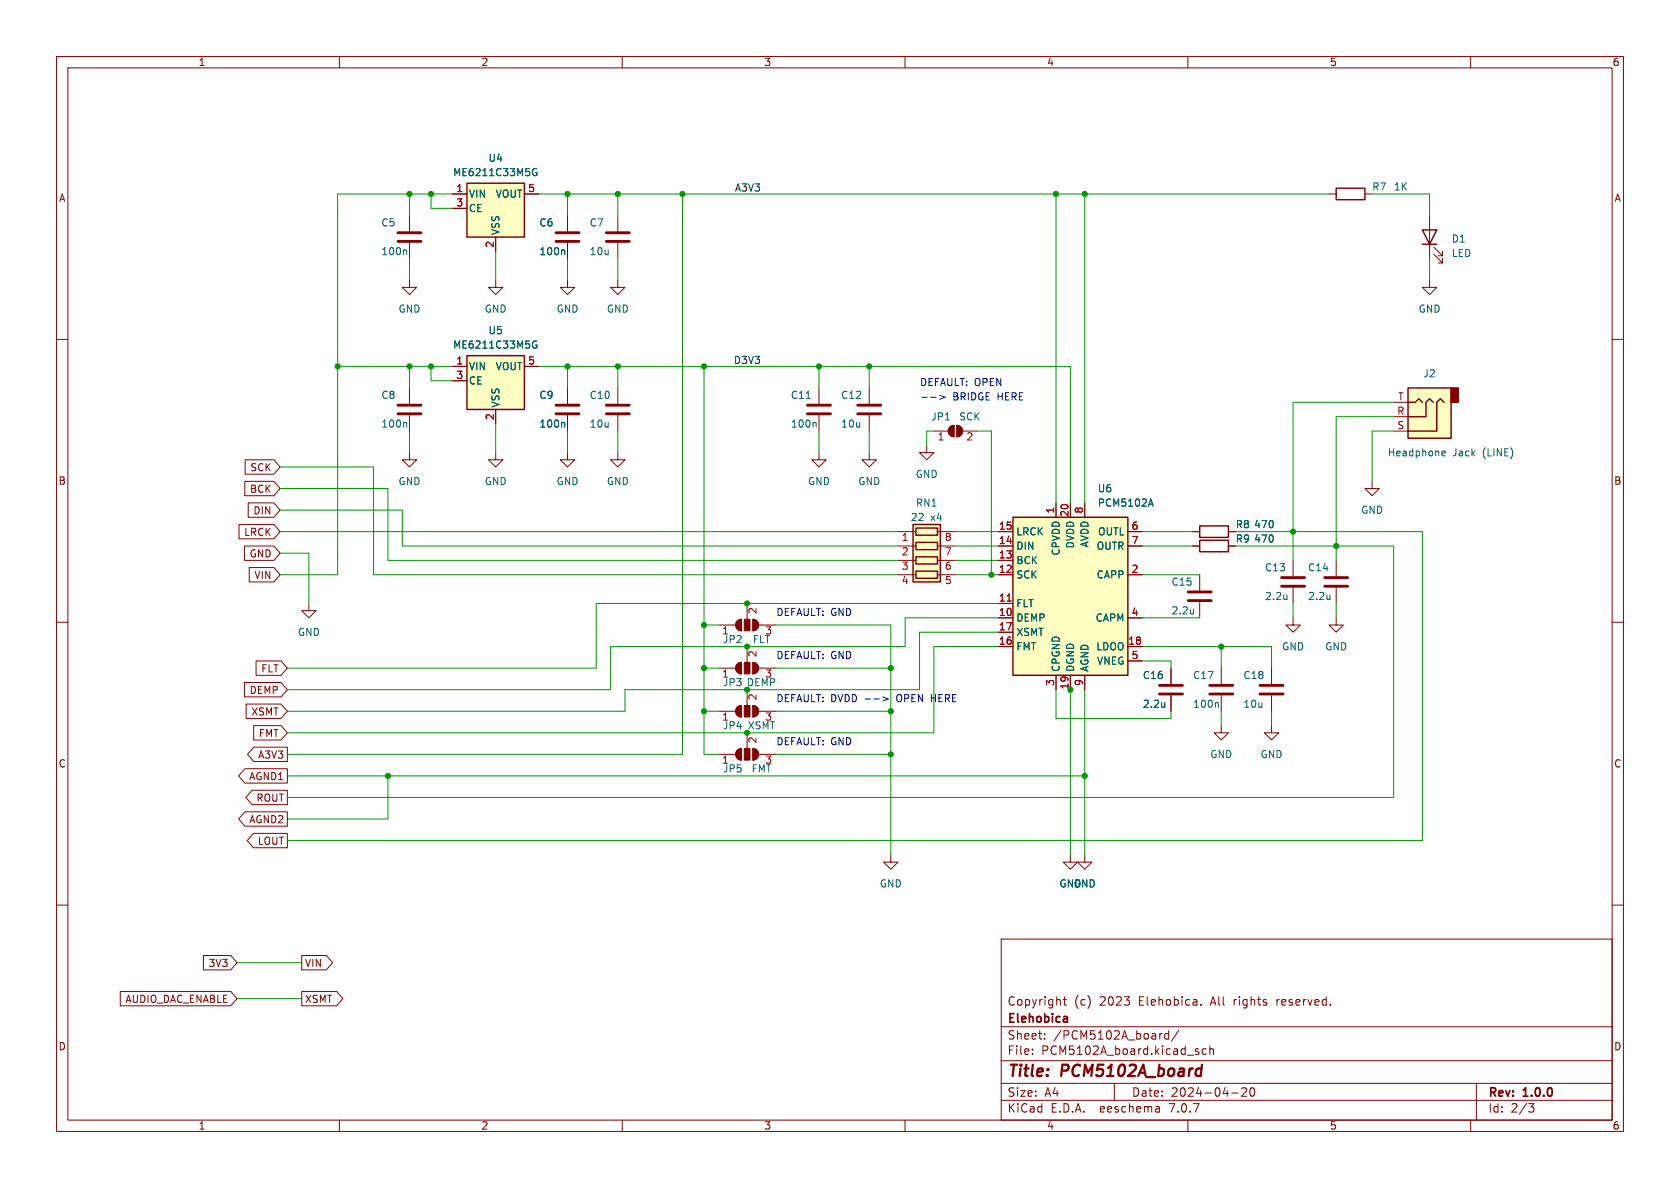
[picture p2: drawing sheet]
<svg xmlns="http://www.w3.org/2000/svg" width="297mm" height="210mm" viewBox="0 0 297 210" stroke-linecap="round" stroke-linejoin="round" font-family="sans-serif">
<g fill="none" stroke="#840000" stroke-width=".18">
<path d="M10 10h277v190h-277zM12 12h273v186h-273zM60 10v2M110 10v2M160 10v2M210 10v2M260 10v2M72.4 38.1v2.8M80 34.3h2.5M80 36.8h2.5M92.7 34.3h2.5M100.3 38.1v2.8"/>
<path d="M109.2 38.1v2.8M234.9 34.3h1.3M241.3 34.3h1.3M252.7 38.1v7.6M10 60h2M72.4 49.5v1.3h1.3l-1.3 1.3-1.3-1.3h1.3M72.4 42.9v2.8M87.6 49.5v1.3h1.3l-1.3 1.3-1.2-1.3h1.2M87.6 41.9v2.6M100.3 49.5v1.3h1.3l-1.3 1.3-1.2-1.3h1.2M100.3 42.9v2.8M109.2 49.5v1.3h1.3l-1.3 1.3-1.3-1.3h1.3"/>
<path d="M109.2 42.9v2.8M252.7 49.5v1.3h1.3l-1.3 1.3-1.2-1.3h1.2M253.5 45l1.5 1.5v-.8v.8h-.7M253.5 43.7l1.5 1.5v-.7v.7h-.7M285 60h2M72.4 68.6v2.8M72.4 73.4v2.8M80 64.8h2.5M80 67.3h2.5M87.6 72.4v2.5M92.7 64.8h2.5M100.3 68.6v2.8"/>
<path d="M100.3 73.4v2.8M109.2 68.6v2.8M109.2 73.4v2.8M144.8 68.6v2.8M144.8 73.4v2.8M153.7 68.6v2.8M153.7 73.4v2.8M163.8 78.7v1.3h1.3l-1.3 1.3-1.2-1.3h1.2M165.1 76.2h2.5M168 75.5l.7-.3v2a1.02 1.02 0 0 1-1-.6 1.02 1.02 0 0 1 .3-1.1zM169.2 75.2a1.02 1.02 0 0 1 1 1 1.02 1.02 0 0 1-1 1zM170.2 76.2h2.5"/>
<path d="M246.4 73.7h2.5M246.4 76.2h2.5M246.4 71.1h2.5M42.2 92.7h6.2l1.1 1.3-1.1 1.3h-6.2zM43.2 96.5h5.2l1.1 1.3-1.1 1.3h-5.2zM43.3 85.1h5.1l1.1 1.3-1.1 1.2h-5.1zM43.3 81.3h5.1l1.1 1.3-1.1 1.2h-5.1zM43.9 88.9h4.5l1.1 1.3-1.1 1.2h-4.5zM72.4 80v1.3h1.3l-1.3 1.3-1.3-1.3h1.3M87.6 80v1.3h1.3l-1.3 1.3-1.2-1.3h1.2M100.3 80v1.3h1.3l-1.3 1.3-1.2-1.3h1.2M109.2 80v1.3h1.3l-1.3 1.3-1.3-1.3h1.3"/>
<path d="M144.8 80v1.3h1.2l-1.2 1.3-1.3-1.3h1.3M153.7 80v1.3h1.2l-1.2 1.3-1.3-1.3h1.3M158.7 96.5h3.2M158.7 94h3.2M158.7 99.1h3.2M165.7 96.5h3.2M165.7 94h3.2M165.7 99.1h3.2M176.5 96.5h2.6M176.5 94h2.6M176.5 99.1h2.6M186.7 88.9v2.5"/>
<path d="M189.2 88.9v2.5M191.8 88.9v2.5M199.4 96.5h2.5M199.4 94h2.5M210.8 96.5h1.3M210.8 94h1.3M217.2 96.5h1.2M217.2 94h1.2M228.6 99.1v2.8M236.2 99.1v2.8M242.6 85.1v1.3h1.2l-1.2 1.2-1.3-1.2h1.3M10 110h2"/>
<path d="M44.1 100.3h4.3l1.1 1.3-1.1 1.3h-4.3zM45.3 116.8h4.4l1.1 1.3-1.1 1.3h-4.4zM54.6 106.7v1.3h1.3l-1.3 1.2-1.3-1.2h1.3M127 118.1h3M127 110.5h3M130.4 117.4l.7-.3v2a1.02 1.02 0 0 1-1-.6 1.02 1.02 0 0 1 .3-1.1zM130.4 109.7l.7-.2v2a1.02 1.02 0 0 1-1-.6 1.02 1.02 0 0 1 .3-1.2zM132.1 106.7v2.8M132.1 114.3v2.8M133.1 117.1a1.02 1.02 0 0 1 1 1 1.02 1.02 0 0 1-1 1zM133.1 109.5a1.02 1.02 0 0 1 1 1 1.02 1.02 0 0 1-1 1zM134.1 118.1h3.1"/>
<path d="M134.1 110.5h3.1M158.7 101.6h3.2M165.7 101.6h3.2M176.5 109.2h2.6M176.5 106.7h2.6M176.5 101.6h2.6M176.5 114.3h2.6M176.5 111.8h2.6M186.7 119.4v2.5M189.2 119.4v2.5M191.8 119.4v2.5M199.4 109.2h2.5"/>
<path d="M199.4 101.6h2.5M199.4 114.3h2.5M199.4 116.8h2.5M207 118.1v2.8M212.1 101.6v2.8M212.1 106.4v2.8M215.9 118.1v2.8M224.8 118.1v2.8M228.6 109.2v1.3h1.3l-1.3 1.3-1.3-1.3h1.3M228.6 103.9v2.8M236.2 109.2v1.3h1.3l-1.3 1.3-1.3-1.3h1.3M236.2 103.9v2.8"/>
<path d="M285 110h2M43.2 120.6h6.5l1.1 1.3-1.1 1.3h-6.5zM43.3 135.9h7.5v2.5h-7.5l-1.1-1.2zM43.5 124.5h6.2l1.1 1.2-1.1 1.3h-6.2zM44.6 139.7h6.2v2.5h-6.2l-1.1-1.2zM44.8 128.3h4.9l1.1 1.2-1.1 1.3h-4.9zM44.9 132.1h5.9v2.5h-5.9l-1.1-1.2zM127 133.4h3M127 125.7h3M130.4 132.6l.7-.3v2.1a1.02 1.02 0 0 1-1-.7 1.02 1.02 0 0 1 .3-1.1zM130.4 125l.7-.3v2a1.02 1.02 0 0 1-1-.6 1.02 1.02 0 0 1 .3-1.1zM132.1 121.9v2.8"/>
<path d="M132.1 129.5v2.8M133.1 132.3a1.02 1.02 0 0 1 1 1.1 1.02 1.02 0 0 1-1 1zM133.1 124.7a1.02 1.02 0 0 1 1 1 1.02 1.02 0 0 1-1 1zM134.1 133.4h3.1M134.1 125.7h3.1M207 122.9v2.8M215.9 128.3v1.2h1.3l-1.3 1.3-1.3-1.3h1.3M215.9 122.9v2.8M224.8 128.3v1.2h1.3l-1.3 1.3-1.3-1.3h1.3M224.8 122.9v2.8M10 160h2M43.3 143.5h7.5v2.6h-7.5l-1.1-1.3z"/>
<path d="M44.8 147.3h6v2.6h-6l-1.1-1.3zM157.5 151.1v1.3h1.2l-1.2 1.3-1.3-1.3h1.3M189.2 151.1v1.3h1.3l-1.3 1.3-1.2-1.3h1.2M191.8 151.1v1.3h1.2l-1.2 1.3-1.3-1.3h1.3M285 160h2M21.3 175.3h19.5l1.1 1.2-1.1 1.3h-19.5zM36 168.9h4.8l1.1 1.3-1.1 1.3h-4.8zM53.3 168.9h4.4l1.1 1.3-1.1 1.3h-4.4zM53.3 175.3h6.2l1.1 1.2-1.1 1.3h-6.2zM177 166h108v32h-108zM188 176.7h.5M188.2 176.2v1.3l.3 .2"/>
<path d="M212.3 177.6v.1M60 198v2M110 198v2M160 198v2M177 194.5h108M177 191.5h108M177 187.5h108M177 181.5h108M182.5 186.3v.1M182.5 185.5v.1M184.7 183.6v.1M184.7 182.8v.1"/>
<path d="M197 191.5v3M204.9 195.7l.1 .9M205 196.5l-.2 .1M205 196h-.2M205.3 182.7h.2M206.6 182.8l-.4-.1-.3 .3v.4l.1 .2h.6M206.6 182.2v1.5M208.4 182.1l-1.3 2M210 198v2M211.5 185.9l.4 .1 .1 .2-.3 .2h-.2M211.5 185.4l.4 .1M213.2 185.5l-.4-.1-.3 .3v.4l.2 .2h.5"/>
<path d="M213.9 185.5l.2-.1 .4 .1v.9M213.9 184.9v1.5M217.7 193.2h1.2M219.5 192.4l.6-.1 .2 .1 .1 .3-.9 1.1h.9M221.2 192.4l.1-.1a.81 .81 0 0 1 .6 .6 .81 .81 0 0 1-.3 .8l-.1 .1a.81 .81 0 0 1-.6-.6 .81 .81 0 0 1 .3-.8zM260 198v2M261 191.5v6.5M270.2 195.1h1l-.5 .6 .4 .1 .1 .5-.3 .3h-.4"/>
</g>
<path d="M212.5 188.2l-.2 2" fill="none" stroke="#840000" stroke-width=".4"/>
<path d="M188.5 179.7l.2 .2v.8M188.7 180.6l-.5 .1M188.7 180l-.5 .1" fill="none" stroke="#840000" stroke-width=".3"/>
<g fill="none" stroke="#840000" stroke-width=".51">
<path d="M70.4 42.7h4M70.4 41.1h4M98.3 42.7h4.1M98.3 41.1h4.1M107.2 42.7h4.1M107.2 41.1h4.1M70.4 73.2h4M70.4 71.6h4M98.3 73.2h4.1M98.3 71.6h4.1M107.2 73.2h4.1M107.2 71.6h4.1"/>
<path d="M142.7 73.2h4.1M142.7 71.6h4.1M151.6 73.2h4.1M151.6 71.6h4.1M210.1 106.2h4M210.1 104.6h4M226.6 103.6h4M226.6 102.1h4M234.2 103.6h4.1M234.2 102.1h4.1M205 122.7h4M205 121.2h4"/>
<path d="M213.9 122.7h4M213.9 121.2h4M222.8 122.7h4M222.8 121.2h4"/>
</g>
<g fill="none" stroke="#006464" stroke-width=".18">
<path d="M94.1 30.5l.2 .4 .3 .2 .3-.2v-.4h-.2M94.9 29.9h-.5l-.3 .4M71.7 44.2l.2 .2v.6M99.7 44.2l.1 .2v.6M71.7 74.7l.2 .1v.7M94.1 61l.2 .4 .3 .1 .3-.1v-.4h-.2M94.9 60.3h-.5l-.3 .5M99.7 74.7l.1 .1v.7M142.5 70.4h.8M144.1 74.7l.2 .1v.7M254.9 79.9l.2-.2h.2l.2 .2v.1l-.6 .2M203.1 89.1h.7"/>
<path d="M203.4 88.2l.5 1.3M254.9 80.4l.2 .2 .4-.1M211 107.7v.8M211 108.4l-.1 .1M227.5 105.1v.9M227.5 105.9h-.1M235.1 105.1v.9M235.1 105.9h.1M205.9 124.2v.8M205.9 124.9v.1M215.2 124.2l.2 .2v.6"/>
</g>
<g fill="#ffffc2" stroke="#ffffc2" stroke-width=".18">
<path d="M248.9 68.6h7.6v8.9h-7.6z"/>
<path d="M82.5 32.4h10.2v9.5h-10.2z"/>
<path d="M82.5 62.9h10.2v9.5h-10.2z"/>
<path d="M179.1 91.4h20.3v28h-20.3z"/>
<path d="M161.4 92.7h4.8v10.2h-4.8z"/>
</g>
<path d="M256.5 68.6h1.3v2.5h-1.3z" fill="#840000" stroke="#840000" stroke-width=".25"/>
<g fill="none" stroke="#840000" stroke-width=".25">
<path d="M82.5 32.4h10.2v9.5h-10.2zM236.2 33.3h5.1v2h-5.1zM251.5 40.6h2.5l-1.3 2.6zM251.5 43.2h2.5M82.5 62.9h10.2v9.5h-10.2zM248.9 68.6h7.6v8.9h-7.6zM248.9 71.1h1.3l.6-.6 .7 .6M253.4 71.1l-.7-.6-.6 .6v2.6h-3.2M255.3 71.1l-.7-.6-.6 .6v5.1h-5.1M161.4 92.7h4.8v10.2h-4.8zM161.9 93.3h3.8v1.3h-3.8zM161.9 95.9h3.8v1.3h-3.8z"/>
<path d="M161.9 98.4h3.8v1.3h-3.8zM179.1 91.4h20.3v28h-20.3zM212.1 95.5h5.1v2h-5.1zM212.1 93h5.1v2h-5.1zM161.9 101h3.8v1.2h-3.8z"/>
</g>
<g fill="#840000" stroke="#840000" stroke-width=".18">
<path d="M130.4 132.6l.7-.3v2.1a1.02 1.02 0 0 1-1-.7 1.02 1.02 0 0 1 .3-1.1z"/>
<path d="M131.6 132.3h1v2.1h-1z"/>
<path d="M133.1 132.3a1.02 1.02 0 0 1 1 1.1 1.02 1.02 0 0 1-1 1z"/>
<path d="M168 75.5l.7-.3v2a1.02 1.02 0 0 1-1-.6 1.02 1.02 0 0 1 .3-1.1z"/>
<path d="M169.2 75.2a1.02 1.02 0 0 1 1 1 1.02 1.02 0 0 1-1 1z"/>
<path d="M130.4 125l.7-.3v2a1.02 1.02 0 0 1-1-.6 1.02 1.02 0 0 1 .3-1.1z"/>
<path d="M131.6 124.7h1v2h-1z"/>
<path d="M133.1 124.7a1.02 1.02 0 0 1 1 1 1.02 1.02 0 0 1-1 1z"/>
<path d="M130.4 117.4l.7-.3v2a1.02 1.02 0 0 1-1-.6 1.02 1.02 0 0 1 .3-1.1z"/>
<path d="M131.6 117.1h1v2h-1z"/>
<path d="M133.1 117.1a1.02 1.02 0 0 1 1 1 1.02 1.02 0 0 1-1 1z"/>
<path d="M130.4 109.7l.7-.2v2a1.02 1.02 0 0 1-1-.6 1.02 1.02 0 0 1 .3-1.2z"/>
<path d="M131.6 109.5h1v2h-1z"/>
<path d="M133.1 109.5a1.02 1.02 0 0 1 1 1 1.02 1.02 0 0 1-1 1z"/>
</g>
<path d="M178 106.3h.8" fill="none" stroke="#a90000" stroke-width=".18"/>
<path d="M163 70.2h.9M164.5 70.2h1M166.1 69.9l1 .3-1 .4M156.1 123.2l.9 .4-.9 .3" fill="none" stroke="#0000c2" stroke-width=".18"/>
<g fill="none" stroke="#009600" stroke-width=".18">
<path d="M72.4 34.3v3.8M76.2 34.3v2.5h3.8M80 34.3h-20.3v67.3h-10.2M95.2 34.3h139.7M100.3 34.3v3.8M109.2 34.3v3.8M120.6 34.3v99.1h-69.8M186.7 34.3v54.6M191.8 34.3v54.6M242.6 34.3h10.1v3.8M72.4 45.7v3.8M87.6 44.5v5"/>
<path d="M100.3 45.7v3.8M109.2 45.7v3.8M252.7 45.7v3.8M59.7 64.8h20.3M72.4 64.8v3.8M72.4 76.2v3.8M76.2 64.8v2.5h3.8M87.6 74.9v5.1M95.2 64.8h94v24.1M100.3 64.8v3.8M100.3 76.2v3.8M109.2 64.8v3.8"/>
<path d="M109.2 76.2v3.8M124.5 64.8v68.6h2.5M144.8 64.8v3.8M144.8 76.2v3.8M153.7 64.8v3.8M153.7 76.2v3.8M165.1 76.2h-1.3v2.5M172.7 76.2h2.6v25.4M246.4 76.2h-3.8v8.9M246.4 73.7h-10.2v25.4M246.4 71.1h-17.8v28M49.5 94h109.2"/>
<path d="M49.5 86.4h19.1v12.7h90.1M49.5 82.6h16.5v19h92.7M49.5 90.2h21.6v6.3h87.6M49.5 97.8h5.1v8.9M168.9 94h7.6M168.9 99.1h7.6M168.9 96.5h7.6M201.9 94h8.9M201.9 96.5h8.9M218.4 94h33.1v54.6h-200.7M218.4 96.5h28v44.5h-195.6M124.5 118.1h2.5"/>
<path d="M124.5 110.5h2.5M137.2 110.5h20.3v40.6M137.2 118.1h20.3M168.9 101.6h7.6M176.5 111.8h-13.9v10.1h-52.1v3.8h-59.7M176.5 114.3h-11.4v15.2h-114.3M176.5 109.2h-16.5v5.1h-52.1v7.6h-57.1M176.5 106.7h-71.1v11.4h-54.6M189.2 119.4v31.7M201.9 101.6h10.2M201.9 109.2h10.2M201.9 114.3h22.9v3.8"/>
<path d="M201.9 116.8h5.1v1.3M215.9 114.3v3.8M228.6 106.7v2.5M236.2 106.7v2.5M50.8 137.2h141M68.6 137.2v7.6h-17.8M124.5 125.7h2.5M137.2 125.7h20.3M137.2 133.4h20.3M186.7 121.9v5.1h20.3v-1.3M191.8 121.9v29.2M215.9 125.7v2.6"/>
<path d="M224.8 125.7v2.6M41.9 170.2h11.4M41.9 176.5h11.4"/>
</g>
<g fill="#009600" stroke="#009600" stroke-width=".18">
<circle cx="175.3" cy="101.6" r=".46"/>
<circle cx="124.5" cy="118.1" r=".46"/>
<circle cx="124.5" cy="110.5" r=".46"/>
<circle cx="215.9" cy="114.3" r=".46"/>
<circle cx="191.8" cy="137.2" r=".46"/>
<circle cx="189.2" cy="121.9" r=".46"/>
<circle cx="109.2" cy="64.8" r=".46"/>
<circle cx="124.5" cy="64.8" r=".46"/>
<circle cx="120.6" cy="34.3" r=".46"/>
<circle cx="109.2" cy="34.3" r=".46"/>
<circle cx="76.2" cy="34.3" r=".46"/>
<circle cx="100.3" cy="34.3" r=".46"/>
<circle cx="100.3" cy="64.8" r=".46"/>
<circle cx="132.1" cy="114.3" r=".46"/>
<circle cx="132.1" cy="121.9" r=".46"/>
<circle cx="132.1" cy="129.5" r=".46"/>
<circle cx="157.5" cy="118.1" r=".46"/>
<circle cx="157.5" cy="125.7" r=".46"/>
<circle cx="157.5" cy="133.4" r=".46"/>
<circle cx="153.7" cy="64.8" r=".46"/>
<circle cx="144.8" cy="64.8" r=".46"/>
<circle cx="191.8" cy="34.3" r=".46"/>
<circle cx="186.7" cy="34.3" r=".46"/>
<circle cx="132.1" cy="106.7" r=".46"/>
<circle cx="72.4" cy="34.3" r=".46"/>
<circle cx="76.2" cy="64.8" r=".46"/>
<circle cx="72.4" cy="64.8" r=".46"/>
<circle cx="59.7" cy="64.8" r=".46"/>
<circle cx="236.2" cy="96.5" r=".46"/>
<circle cx="228.6" cy="94" r=".46"/>
<circle cx="124.5" cy="125.7" r=".46"/>
<circle cx="68.6" cy="137.2" r=".46"/>
</g>
<g font-size="2.8" fill="#840000">
<text x="178" y="190.9">Title:</text>
<text x="187.7" y="190.9">PCM5102A_board</text>
</g>
<g font-size="2.1" fill="#840000">
<text x="178" y="178">Copyright</text>
<text x="189.9" y="178">(c)</text>
<text x="194.5" y="178">2023</text>
<text x="201.5" y="178">Elehobica.</text>
<text x="214.3" y="178">All</text>
<text x="218.5" y="178">rights</text>
<text x="226.2" y="178">reserved.</text>
<text x="178" y="184">Sheet:</text>
<text x="178" y="181.2">Elehobica</text>
<text x="186.2" y="184">/PCM5102A_board/</text>
<text x="178" y="186.7">File:</text>
<text x="184.1" y="186.7">PCM5102A_board.kicad_sch</text>
<text x="178" y="196.9">KiCad</text>
<text x="178" y="194.1">Size:</text>
<text x="184.7" y="194.1">A4</text>
<text x="185.7" y="196.9">E.D.A.</text>
<text x="194.6" y="196.9">eeschema</text>
<text x="200" y="194.1">Date:</text>
<text x="207" y="196.9">7.0.7</text>
<text x="207" y="194.1">2024-04-20</text>
<text x="263" y="194.3">Rev:</text>
<text x="263" y="196.9">Id:</text>
<text x="267.1" y="196.9">2/3</text>
<text x="269.4" y="194.3">1.0.0</text>
</g>
<g font-size="1.8" fill="#840000">
<text x="35" y="11.9">1</text>
<text x="85" y="11.9">2</text>
<text x="135" y="11.9">3</text>
<text x="185" y="11.9">4</text>
<text x="235" y="11.9">5</text>
<text x="285" y="11.9">6</text>
<text x="10.3" y="35.9">A</text>
<text x="285.3" y="35.9">A</text>
<text x="44.1" y="83.5">SCK</text>
<text x="10.3" y="85.9">B</text>
<text x="44.1" y="87.3">BCK</text>
<text x="285.3" y="85.9">B</text>
<text x="43.1" y="94.9">LRCK</text>
<text x="44.7" y="91.1">DIN</text>
<text x="44" y="98.7">GND</text>
<text x="44.9" y="102.6">VIN</text>
<text x="46.1" y="119.1">FLT</text>
<text x="44" y="122.9">DEMP</text>
<text x="44.3" y="126.7">XSMT</text>
<text x="45.7" y="130.5">FMT</text>
<text x="10.3" y="135.9">C</text>
<text x="45.5" y="134.3">A3V3</text>
<text x="285.3" y="135.9">C</text>
<text x="44" y="138.1">AGND1</text>
<text x="45.2" y="141.9">ROUT</text>
<text x="44" y="145.7">AGND2</text>
<text x="45.5" y="149.5">LOUT</text>
<text x="36.8" y="171.1">3V3</text>
<text x="53.8" y="171.1">VIN</text>
<text x="22.1" y="177.5">AUDIO_DAC_ENABLE</text>
<text x="53.8" y="177.5">XSMT</text>
<text x="10.3" y="185.9">D</text>
<text x="285.3" y="185.9">D</text>
<text x="35" y="199.9">1</text>
<text x="85" y="199.9">2</text>
<text x="135" y="199.9">3</text>
<text x="185" y="199.9">4</text>
<text x="235" y="199.9">5</text>
<text x="285" y="199.9">6</text>
</g>
<g font-size="1.8" fill="#006464">
<text x="86.3" y="28.8">U4</text>
<text x="80" y="31.3">ME6211C33M5G</text>
<text x="82.8" y="35.2">VIN</text>
<text x="87.5" y="35.2">VOUT</text>
<text x="242.5" y="33.9">R7</text>
<text x="246.3" y="33.9">1K</text>
<text x="67.3" y="40.2">C5</text>
<text x="82.8" y="37.7">CE</text>
<text x="88.5" y="41.7" transform="rotate(-90 88.5 41.7)">VSS</text>
<text x="95.3" y="40.2">C6</text>
<text x="104.1" y="40.2">C7</text>
<text x="67.3" y="45.3">100n</text>
<text x="95.3" y="45.3">100n</text>
<text x="104.1" y="45.3">10u</text>
<text x="256.6" y="43.1">D1</text>
<text x="256.6" y="45.6">LED</text>
<text x="70.4" y="55.5">GND</text>
<text x="85.6" y="55.5">GND</text>
<text x="86.3" y="59.3">U5</text>
<text x="98.3" y="55.5">GND</text>
<text x="107.2" y="55.5">GND</text>
<text x="250.7" y="55.5">GND</text>
<text x="80" y="61.8">ME6211C33M5G</text>
<text x="82.8" y="65.6">VIN</text>
<text x="87.5" y="65.6">VOUT</text>
<text x="67.3" y="70.7">C8</text>
<text x="82.8" y="68.2">CE</text>
<text x="95.3" y="70.7">C9</text>
<text x="104.1" y="70.7">C10</text>
<text x="139.7" y="70.7">C11</text>
<text x="148.6" y="70.7">C12</text>
<text x="251.5" y="66.9">J2</text>
<text x="67.3" y="75.8">100n</text>
<text x="88.5" y="72.1" transform="rotate(-90 88.5 72.1)">VSS</text>
<text x="95.3" y="75.8">100n</text>
<text x="104.1" y="75.8">10u</text>
<text x="139.7" y="75.8">100n</text>
<text x="148.6" y="75.8">10u</text>
<text x="164.5" y="74.5">JP1</text>
<text x="169.5" y="74.5">SCK</text>
<text x="245.3" y="80.9">Headphone</text>
<text x="256.8" y="80.9">Jack</text>
<text x="262.2" y="80.9">(LINE)</text>
<text x="70.4" y="86">GND</text>
<text x="85.6" y="86">GND</text>
<text x="98.3" y="86">GND</text>
<text x="107.2" y="86">GND</text>
<text x="142.7" y="86">GND</text>
<text x="151.6" y="86">GND</text>
<text x="161.8" y="84.7">GND</text>
<text x="161.8" y="89.8">RN1</text>
<text x="194" y="87.2">U6</text>
<text x="194" y="89.8">PCM5102A</text>
<text x="160.9" y="92.3">22</text>
<text x="164.5" y="92.3">x4</text>
<text x="179.6" y="94.8">LRCK</text>
<text x="194" y="94.8">OUTL</text>
<text x="218.4" y="93.6">R8</text>
<text x="221.6" y="93.6">470</text>
<text x="240.5" y="91">GND</text>
<text x="179.6" y="99.9">BCK</text>
<text x="179.6" y="97.4">DIN</text>
<text x="187.6" y="98.3" transform="rotate(-90 187.6 98.3)">CPVDD</text>
<text x="190.1" y="97" transform="rotate(-90 190.1 97)">DVDD</text>
<text x="192.6" y="96.9" transform="rotate(-90 192.6 96.9)">AVDD</text>
<text x="193.8" y="97.4">OUTR</text>
<text x="218.4" y="96.1">R9</text>
<text x="221.6" y="96.1">470</text>
<text x="223.5" y="101.2">C13</text>
<text x="231.1" y="101.2">C14</text>
<text x="179.6" y="107.5">FLT</text>
<text x="179.6" y="102.5">SCK</text>
<text x="193.8" y="102.5">CAPP</text>
<text x="207" y="103.7">C15</text>
<text x="223.5" y="106.3">2.2u</text>
<text x="231.1" y="106.3">2.2u</text>
<text x="52.6" y="112.6">GND</text>
<text x="127.7" y="113.9">JP2</text>
<text x="133" y="113.9">FLT</text>
<text x="135.2" y="112.5">3</text>
<text x="179.6" y="110.1">DEMP</text>
<text x="179.6" y="112.6">XSMT</text>
<text x="193.6" y="110.1">CAPM</text>
<text x="207" y="108.8">2.2u</text>
<text x="179.6" y="115.2">FMT</text>
<text x="187.6" y="118.9" transform="rotate(-90 187.6 118.9)">CPGND</text>
<text x="190.1" y="118.9" transform="rotate(-90 190.1 118.9)">DGND</text>
<text x="192.6" y="118.9" transform="rotate(-90 192.6 118.9)">AGND</text>
<text x="193.7" y="115.2">LDOO</text>
<text x="193.8" y="117.7">VNEG</text>
<text x="226.6" y="115.2">GND</text>
<text x="234.2" y="115.2">GND</text>
<text x="127.7" y="121.5">JP3 DEMP</text>
<text x="135.2" y="120.1">3</text>
<text x="201.9" y="120.2">C16</text>
<text x="201.9" y="125.3">2.2u</text>
<text x="210.8" y="125.3">100n</text>
<text x="210.8" y="120.2">C17</text>
<text x="219.7" y="120.2">C18</text>
<text x="219.7" y="125.3">10u</text>
<text x="127.7" y="129.1">JP4</text>
<text x="132.1" y="129.1">XSMT</text>
<text x="127.7" y="136.8">JP5</text>
<text x="132.8" y="136.8">FMT</text>
<text x="135.2" y="135.3">3</text>
<text x="213.9" y="134.2">GND</text>
<text x="222.8" y="134.2">GND</text>
<text x="155.4" y="157.1">GND</text>
<text x="187.2" y="157.1">GND</text>
<text x="189.7" y="157.1">GND</text>
</g>
<g font-size="1.8" fill="#a90000">
<text x="80.6" y="34">1</text>
<text x="93.3" y="34">5</text>
<text x="80.6" y="36.6">3</text>
<text x="87.4" y="43.9" transform="rotate(-90 87.4 43.9)">2</text>
<text x="80.6" y="64.5">1</text>
<text x="93.3" y="64.5">5</text>
<text x="80.6" y="67.1">3</text>
<text x="247.1" y="70.9">T</text>
<text x="87.4" y="74.4" transform="rotate(-90 87.4 74.4)">2</text>
<text x="246.9" y="73.4">R</text>
<text x="246.9" y="75.9">S</text>
<text x="165.7" y="78.2">1</text>
<text x="170.7" y="78.2">2</text>
<text x="159.3" y="96">1</text>
<text x="166.9" y="96">8</text>
<text x="176.5" y="93.7">15</text>
<text x="186.4" y="90.9" transform="rotate(-90 186.4 90.9)">1</text>
<text x="189" y="91.5" transform="rotate(-90 189 91.5)">20</text>
<text x="191.5" y="90.9" transform="rotate(-90 191.5 90.9)">8</text>
<text x="200" y="93.7">6</text>
<text x="159.3" y="98.5">2</text>
<text x="159.3" y="101">3</text>
<text x="166.9" y="101">6</text>
<text x="166.9" y="98.5">7</text>
<text x="176.5" y="101.3">12</text>
<text x="176.5" y="98.8">13</text>
<text x="176.5" y="96.3">14</text>
<text x="200" y="101.3">2</text>
<text x="200" y="96.3">7</text>
<text x="159.3" y="103.6">4</text>
<text x="166.9" y="103.6">5</text>
<text x="176.5" y="106.4">11</text>
<text x="127.6" y="112.5">1</text>
<text x="134.1" y="108.7" transform="rotate(-90 134.1 108.7)">2</text>
<text x="176.5" y="109">10</text>
<text x="176.5" y="111.5">17</text>
<text x="200" y="109">4</text>
<text x="134.1" y="116.3" transform="rotate(-90 134.1 116.3)">2</text>
<text x="176.5" y="114">16</text>
<text x="199.3" y="114">18</text>
<text x="200" y="116.6">5</text>
<text x="127.6" y="120.1">1</text>
<text x="134.1" y="123.9" transform="rotate(-90 134.1 123.9)">2</text>
<text x="186.4" y="121.4" transform="rotate(-90 186.4 121.4)">3</text>
<text x="189" y="122" transform="rotate(-90 189 122)">19</text>
<text x="191.5" y="121.4" transform="rotate(-90 191.5 121.4)">9</text>
<text x="127.6" y="127.7">1</text>
<text x="134.1" y="131.5" transform="rotate(-90 134.1 131.5)">2</text>
<text x="135.2" y="127.7">3</text>
<text x="127.6" y="135.3">1</text>
</g>
<g font-size="1.8" fill="#0f0f0f">
<text x="129.8" y="33.9">A3V3</text>
<text x="129.6" y="64.4">D3V3</text>
</g>
<g font-size="1.8" fill="#0000c2">
<text x="162.6" y="68.3">DEFAULT: OPEN</text>
<text x="168.4" y="70.9">BRIDGE HERE</text>
<text x="137.2" y="109">DEFAULT: GND</text>
<text x="137.2" y="116.6">DEFAULT: GND</text>
<text x="137.2" y="124.2">DEFAULT: DVDD --&gt;</text>
<text x="158.8" y="124.2">OPEN HERE</text>
<text x="137.2" y="131.8">DEFAULT: GND</text>
</g>
</svg>
